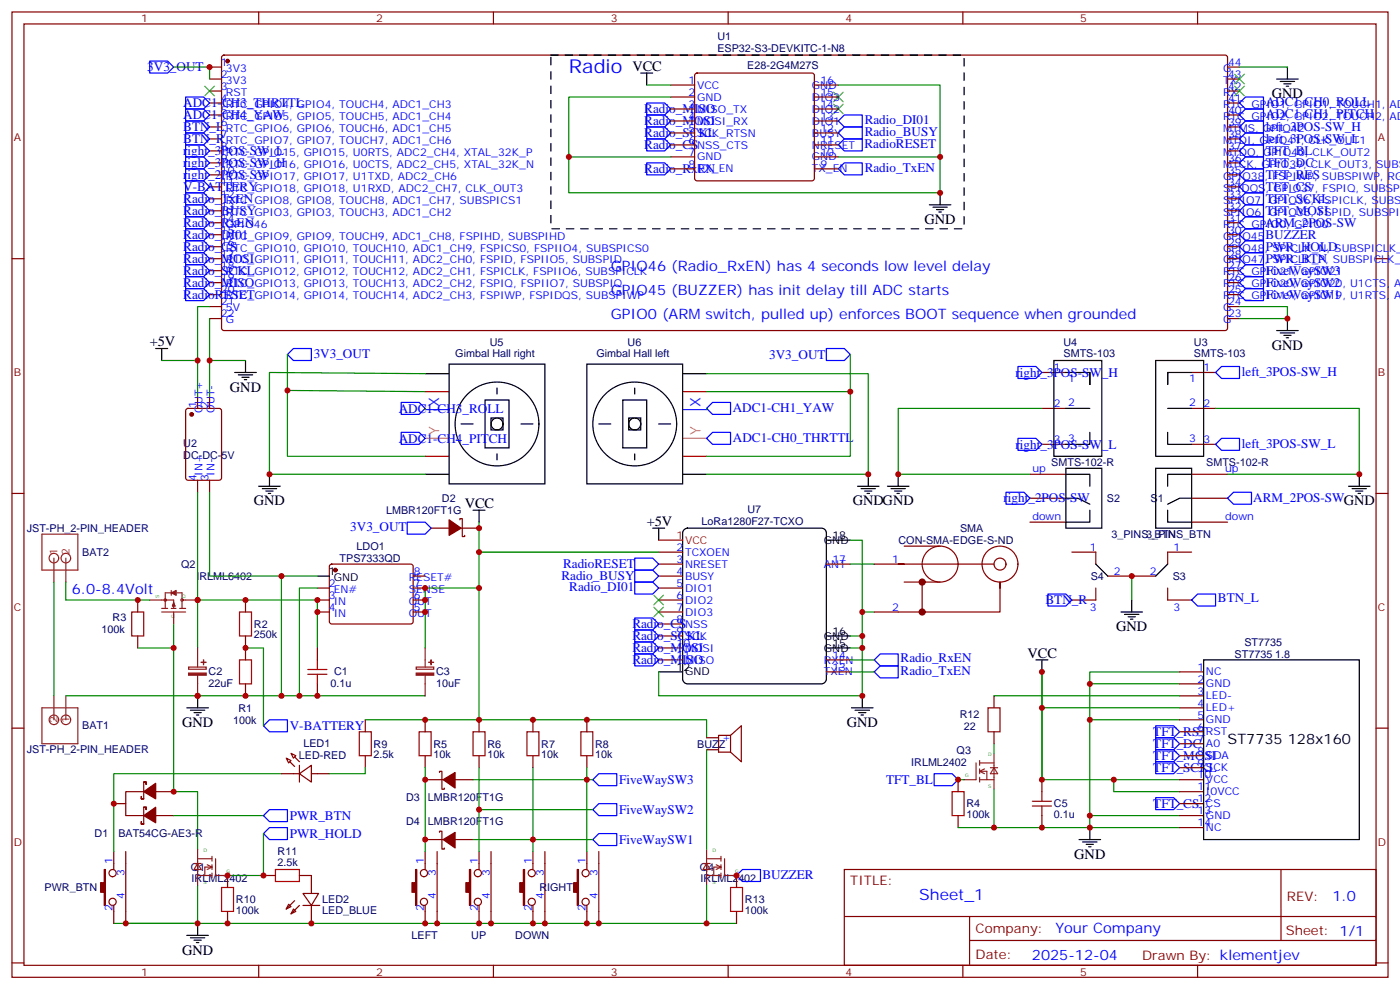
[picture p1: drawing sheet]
<svg xmlns="http://www.w3.org/2000/svg" width="412mm" height="292mm" viewBox="0 0 412 292" stroke-linecap="round" stroke-linejoin="round" font-family="sans-serif">
<g fill="none" stroke="#870000" stroke-width=".35">
<path d="M3.5 3.5h405.4v284.4h-405.4zM7.1 7.1h398.2v277.2h-398.2zM61.7 19.8h3.6M65.5 16.4l.5-.2 295.2 .1 .4 .6-.1 80-.6 .5-295.2-.1-.4-.6v-79.8zM76.2 3.5v3.6M145.3 3.5v3.6M214.5 3.5v3.6M283.6 3.5v3.6M352.8 3.5v3.6M361.6 19.8h3.5M61.7 23.3h3.6M61.7 26.8h3.6"/>
<path d="M61.7 30.3h3.6M61.7 33.9h3.6M61.7 37.4h3.6M197.6 25h7M197.6 28.6h7M197.6 32.1h7M197.6 35.6h7M197.6 39.2h7M204.8 21.7l.5-.2h33.9l.5 .2 .2 .5v30.4l-.2 .5-.5 .2h-33.9l-.5-.3-.2-.4v-30.4zM239.9 25h7M239.9 28.6h7M239.9 32.1h7"/>
<path d="M239.9 35.6h7M239.9 39.2h7M361.6 23.3h3.5M361.6 26.8h3.5M361.6 30.3h3.5M361.6 33.9h3.5M361.6 37.4h3.5M61.7 40.9h3.6M61.7 44.4h3.6M61.7 48h3.6M61.7 51.5h3.6M61.7 55h3.6"/>
<path d="M61.7 58.6h3.6M197.6 42.7h7M197.6 46.2h7M197.6 49.7h7M239.9 42.7h7M239.9 46.2h7M239.9 49.7h7M361.6 40.9h3.5M361.6 44.4h3.5M361.6 48h3.5M361.6 51.5h3.5M361.6 55h3.5"/>
<path d="M361.6 58.6h3.5M3.5 76.2h3.6M61.7 76.2h3.6M61.7 62.1h3.6M61.7 65.6h3.6M61.7 69.1h3.6M61.7 72.7h3.6M61.7 79.7h3.6M361.6 76.2h3.5M361.6 62.1h3.5M361.6 65.6h3.5M361.6 69.1h3.5"/>
<path d="M361.6 72.7h3.5M361.6 79.7h3.5M405.3 76.2h3.6M61.7 83.3h3.6M61.7 86.8h3.6M61.7 90.3h3.6M61.7 93.8h3.6M361.6 83.3h3.5M361.6 86.8h3.5M361.6 90.3h3.5M361.6 93.8h3.5M58.2 116.8v3.5"/>
<path d="M61.7 116.8v3.5M306.9 109.7h7.1M351 109.7h7.1M54.9 120.5l.5-.2h9.2l.6 .4 .1 20.1-.5 .6-9.4 .1-.7-.5v-20zM303.4 139.7h10.6M306.9 120.3h7.1M306.9 130.9h7.1M351 120.3h7.1M351 130.9h7.1M351 139.7h10.6M3.5 145.3h3.6M58.2 141.5v3.5"/>
<path d="M61.7 141.5v3.5M127 155.6h5.3M135.5 153.1v-.3h.7v5.2h.7v-.3M135.8 155.6h5.3M303.4 153.8h10.6M303.4 146.8h10.6M351 153.8h10.6M351 146.8h10.6M405.3 145.3h3.6M40.6 176.7v3.6M72.3 176.7v3.6M93.5 173.2h3.5"/>
<path d="M93.5 176.7h3.5M97.2 166.4l.5-.2h23.3l.5 .2 .2 .5-.1 16.5-.6 .4-23.6-.1-.4-.6v-16.2zM121.7 173.2h3.5M121.7 176.7h3.5M121.7 169.7h3.5M194 173.2h7.1M194 176.7h7.1M194 169.7h7.1M194 166.2h7.1M194 162.6h7.1M243.4 166.2h7.1M257.5 166.2h7.1"/>
<path d="M266.3 166.2h-1.7h28.2M266.3 160.9h10.6M266.3 171.4h10.6M271.6 171.4v8.9M294.6 173.2v-1.8v8.9h-37.1M315.7 162.6h7.1v3.6M322.8 173.2v3.5h-7.1M326.3 169.7h14.1M344 173.2v3.5h7M351 162.6h-7v3.6M40.6 187.3v3.6M72.3 187.3v7.1"/>
<path d="M93.5 180.3h3.5M93.5 190.9v3.5M121.7 180.3h3.5M194 180.3h7.1M194 183.8h7.1M194 187.3h7.1M194 190.9h7.1M194 194.4h7.1M243.4 197.9h7.1M243.4 194.4h7.1M347.5 197.9h7M3.5 214.5h3.6"/>
<path d="M72.3 201.4v3.6M93.5 201.4v3.6M107.6 212v3.5M125.2 212v3.5M141.1 212v3.5M157 212v3.5M172.9 212v3.5M208.1 217.3h3.6M215.2 216.6l3.2-2.8v10.6l-3.2-2.9M215.2 216.6v4.9M215.2 216.6h-3.5v4.9h3.5M292.8 205v3.5"/>
<path d="M292.8 215.5v3.6M347.5 201.4h7M347.5 205h7M347.5 208.5h7M347.5 212h7M347.5 215.5h7M347.5 219.1h7M405.3 214.5h3.6M33.5 236.7h3.5M41.6 235.3h.7zM41.6 234.6v.7zM42.3 230.4h.7z"/>
<path d="M42.3 230.4v4.9M42.3 237.8h.7zM42.3 237.8v4.9M42.3 233.2h-5.3v7h5.3M43 230.4v.7zM43 237.8v.7zM45.9 233.2h5.3M82.9 227.9h5.3M84.3 223.3l1.4 .7-.7 .7zM85.7 221.9l1.4 .7-.7 .7zM88.2 227.9l3.5-2.5v5zM88.2 225.4v5"/>
<path d="M91.7 227.9h5.3M107.6 222.6v3.5M125.2 229.7h5.3M125.2 222.6v3.5M129.5 227.5v-.3h.7v5.3h.7v-.4M134.1 229.7h5.2M141.1 222.6v3.5M157 222.6v3.5M172.9 222.6v3.5M208.1 220.8h3.6M282.2 229.7v3.5M306.9 229.7v3.5"/>
<path d="M347.5 236.7h7M347.5 233.2h7M347.5 222.6h7M347.5 226.1h7M347.5 229.7h7M33.5 250.8v5.3M37 250.8v21.2M41.6 242.7h.7zM41.6 242v.7zM45.9 240.2h5.3M67 257.9v3.5M77.6 257.9h3.5"/>
<path d="M88.2 257.9h3.5v5.3M125.2 247.3h5.3M125.2 250.8v5.3M128.8 250.8v21.2M129.5 245.2v-.4h.7v5.3h.7v-.3M134.1 247.3h5.2M141.1 250.8v5.3M144.6 250.8v21.2M157 250.8v5.3M160.5 250.8v21.2M172.9 250.8v5.3M176.4 250.8v21.2"/>
<path d="M217 257.9v3.5M248.7 256.1h156.6v28.2h-156.6zM282.2 240.2v3.6M306.9 240.2v3.6M347.5 240.2h7M347.5 243.8h7M377.3 256.1v20.9M33.5 266.7v5.3M67 268.5v3.5M85 266.3l.7 .8-1.4 .7zM86.4 267.8l.7 .7-1.4 .7zM86.8 265.3l-2.5 2.5"/>
<path d="M88.2 266.7l-2.5 2.5M89.3 263.2h4.5l-2.1 3.5zM89.3 266.7h4.9M91.7 266.7v5.3M125.2 266.7v5.3M141.1 266.7v5.3M157 266.7v5.3M172.9 266.7v5.3M217 268.5v3.5M248.7 270h156.5M285.6 277h119.6M285.6 270v14.1"/>
<path d="M3.5 283.6h3.6M76.2 284.3v3.6M145.3 284.3v3.6M214.5 284.3v3.6M283.6 284.3v3.6M352.8 284.3v3.6M405.3 283.6h3.6"/>
<circle cx="276.9" cy="166.2" r="5.3"/>
<circle cx="294.6" cy="166.2" r="1.76"/>
<circle cx="294.6" cy="166.2" r="5.3"/>
<circle cx="33.2" cy="257.2" r="1.06"/>
<circle cx="124.9" cy="257.2" r="1.06"/>
<circle cx="140.8" cy="257.2" r="1.06"/>
<circle cx="156.6" cy="257.2" r="1.06"/>
<circle cx="172.5" cy="257.2" r="1.06"/>
<circle cx="33.2" cy="265.6" r="1.06"/>
<circle cx="124.9" cy="265.6" r="1.06"/>
<circle cx="140.8" cy="265.6" r="1.06"/>
<circle cx="156.6" cy="265.6" r="1.06"/>
<circle cx="172.5" cy="265.6" r="1.06"/>
</g>
<g fill="#870000" stroke="#870000" stroke-width=".35">
<path d="M42.3 240.2l3.6-2.4v4.6z"/>
<path d="M42.3 233.2l3.6-2.5v4.6z"/>
<path d="M30.7 256.1h.3v10.6h-.3v-3.9h-1.1v-2.8h1.1z"/>
<path d="M130.5 229.7l3.6-2.2v4.6z"/>
<path d="M130.5 247.3l3.6-2.1v4.6z"/>
<path d="M85.4 224.4l1.4 1.4z"/>
<path d="M86.8 223l1.4 1.4z"/>
<path d="M122.4 256.1h.4v10.6h-.4v-3.9h-1v-2.8h1z"/>
<path d="M138.3 256.1h.3v10.6h-.3v-3.9h-1.1v-2.8h1.1z"/>
<path d="M154.2 256.1h.3v10.6h-.3v-3.9h-1.1v-2.8h1.1z"/>
<path d="M170 256.1h.4v10.6h-.4v-3.9h-1v-2.8h1z"/>
<path d="M132.3 153.1l3.5 2.5-3.5 2.1z"/>
<circle cx="67" cy="18" r=".53"/>
<circle cx="98.8" cy="167.9" r=".53"/>
<circle cx="56.4" cy="122.1" r=".53"/>
<circle cx="271.6" cy="171.4" r=".88"/>
<circle cx="271.6" cy="180.3" r=".88"/>
</g>
<g fill="none" stroke="#008700" stroke-width=".35">
<path d="M51.2 19.8h10.5v3.5M365.1 19.8h14.1M190.5 25h7.1M197.6 28.6h-30v17.6h30M246.9 25h30v21.2h-30M167.6 46.2v10.6h109.3v-10.6M61.7 90.3h-3.5v26.5M61.7 93.8v23M365.1 90.3h14.1v3.5h-14.1M47.6 106.2h10.6M61.7 106.2h10.6M84.7 104.4v10.6"/>
<path d="M125.2 115.4l-40.5-.4v19.4h40.5M125.2 110.1l-45.8-.4v30h45.8M208.1 115.4h42.4v19h-42.4M208.1 110.1h47.7v29.6h-47.7M250.5 104.4v11M125.2 120.3v.3M208.1 120.3v.3M306.9 120.3h-42.3v19.4h38.8M358.1 120.3h42.3v19.4h-38.8M58.2 145v45.9M61.7 145v24.7h21.2M141.1 153.8v19.4h-15.9v17.7"/>
<path d="M250.5 159.1h3.5v21.2h3.5M15.9 171.4v33.6M19.4 171.4v5.3h24.7M58.2 176.7h35.3v14.2M93.5 169.7h-10.6v35.3M93.5 173.2h-5.3v31.8M141.1 173.2v38.8h67v5.3M141.1 162.6h52.9M250.5 166.2h7M333.4 169.7v7M51.2 190.9v42.3h7v16.9M51.2 183.8v7.1h-10.6"/>
<path d="M72.3 190.9h5.3v22.9M250.5 194.4h7M250.5 197.9h7M254 180.3v7h-3.5M254 187.3v3.6h-3.5M254 190.9v14.1h-60v-7.1M347.5 197.9h-26.5v3.5M19.4 205h105.8M107.6 212h33.5M292.8 205h54.7M292.8 219.1v2.8M306.9 208.5h40.6"/>
<path d="M347.5 201.4h-26.5v10.6M347.5 212h-26.5v28.2M82.9 227.9h-49.4v22.9M107.6 226.1v1.8h-10.6M125.2 226.1v24.7M141.1 238.5h33.5M141.1 226.1v24.7M157 226.1v21.2h17.6M172.9 226.1v3.6h-33.6M174.6 229.7h-1.7v21.1M208.1 220.8v29.3M282.2 229.7h1.8"/>
<path d="M292.8 232.5v11.3h28.2M306.9 229.7v-31.8v31.8h21.2M347.5 229.7h-19.4v3.5h19.4M51.2 240.2h26.4M77.6 245.5v12.4h-10.6M139.3 247.3h17.7v3.5M282.2 243.8h10.6M347.5 240.2h-26.5v3.6h26.5M33.5 272h183.5M58.2 260.7v11.3M208.1 260.7v11.3"/>
</g>
<g fill="none" stroke="#8c2424" stroke-width=".35">
<path d="M12.3 157.3h10.6v10.6h-10.6zM15.9 164.4v7M19.4 164.4v7M44.1 176.7h7.1v2.5M47.6 179.2h1.8M50.4 179.2h1.5M50.4 174.6l1.5-.7v1.4zM50.4 173.9v1.4M50.8 178.5l.4-1.1 .3 1.1M50.8 178.5h.7M50.8 178.5l.4-.7 .3 .7M51.2 174.6h-2.5v4.6"/>
<path d="M51.2 174.6l.7 .4M51.2 174.6l.3 .4M51.2 178.2l.3 .3M51.5 174.6h2.1v4.6M51.5 174.3l-.3 .3M51.9 174.3l-.7 .3M52.9 179.2h1.8M53.6 176.7h4.6M47.6 180.3h7.1M51.2 180.3v3.5M55.6 196.5h5.1v.6h-5.1zM58.2 190.9v5.6"/>
<path d="M58.2 199v6M122.6 196.5h5.2v.6h-5.2zM125.2 190.9v5.6M125.2 199v6M12.3 208.5h10.6v10.6h-10.6zM15.9 205v7M19.4 205v7M287.5 224.7v5h-3.5M288.6 224.7h4.2M288.6 224v1.4M288.6 226.5v1.4M288.6 229v1.4"/>
<path d="M288.6 227.2h2.1v2.5M288.6 229.7h4.2M288.6 227.2l1.4 .7M290 226.5l-1.4 .7M291.7 226.1h2.2M292.8 221.9v10.6M292.8 226.1l1.1 1.8h-2.2zM57.1 254.4h2.2M58.2 252.9h4.2M58.2 250.1v10.6M58.2 257.9h4.2M58.2 254.4l1.1 1.7h-2.2z"/>
<path d="M61 254.7l1.4 .7M62.4 252.2v1.4M62.4 254.7v1.4M62.4 257.2v1.4M62.4 255.4h-2.1v2.5M62.4 255.4l-1.4 .7M63.5 252.9v5h3.5M207.1 254.4h2.1M208.1 252.9h4.3M208.1 257.9h4.3M208.1 254.4l1.1 1.7h-2.1zM208.1 250.1v10.6"/>
<path d="M211 254.7l1.4 .7M212.4 255.4h-2.1v2.5M212.4 252.2v1.4M212.4 254.7v1.4M212.4 257.2v1.4M212.4 255.4l-1.4 .7M213.4 252.9v5h3.6"/>
<circle cx="15.9" cy="164.4" r="1.41"/>
<circle cx="19.4" cy="164.4" r="1.41"/>
<circle cx="48.7" cy="176.7" r=".35"/>
<circle cx="53.6" cy="176.7" r=".35"/>
<circle cx="15.9" cy="212" r="1.41"/>
<circle cx="19.4" cy="212" r="1.41"/>
</g>
<g fill="none" stroke="#00f" stroke-width=".35">
<path d="M44.1 18h5.3l1.8 1.8-1.8 1.7h-5.3zM54.7 28.6h5.3l1.7 1.7-1.7 1.8h-5.3zM54.7 32.1h5.3l1.7 1.8-1.7 1.7h-5.3zM54.7 35.6h5.3l1.7 1.8-1.7 1.8h-5.3zM54.7 39.2h5.3l1.7 1.7-1.7 1.8h-5.3zM190.5 37.4h5.3l1.8 1.8-1.8 1.7h-5.3zM190.5 33.9h5.3l1.8 1.7-1.8 1.8h-5.3zM190.5 30.3h5.3l1.8 1.8-1.8 1.8h-5.3zM246.9 39.2l1.8-1.8h5.3v3.5h-5.3zM246.9 35.6l1.8-1.7h5.3v3.5h-5.3zM365.1 30.3l1.8-1.7h5.3v3.5h-5.3zM365.1 33.9l1.8-1.8h5.3v3.5h-5.3z"/>
<path d="M365.1 37.4l1.8-1.8h5.3v3.6h-5.3zM54.7 56.8h5.3l1.7 1.8-1.7 1.7h-5.3zM54.7 53.3h5.3l1.7 1.7-1.7 1.8h-5.3zM54.7 49.7h5.3l1.7 1.8-1.7 1.8h-5.3zM54.7 46.2h5.3l1.7 1.8-1.7 1.7h-5.3zM54.7 42.7h5.3l1.7 1.7-1.7 1.8h-5.3zM190.5 48h5.3l1.8 1.7-1.8 1.8h-5.3zM190.5 40.9h5.3l1.8 1.8-1.8 1.7h-5.3zM246.9 49.7l1.8-1.7h5.3v3.5h-5.3zM246.9 42.7l1.8-1.8h5.3v3.5h-5.3zM365.1 40.9l1.8-1.7h5.3v3.5h-5.3zM365.1 44.4l1.8-1.7h5.3v3.5h-5.3z"/>
<path d="M365.1 48l1.8-1.8h5.3v3.5h-5.3zM365.1 51.5l1.8-1.8h5.3v3.6h-5.3zM365.1 55l1.8-1.7h5.3v3.5h-5.3zM365.1 58.6l1.8-1.8h5.3v3.5h-5.3zM54.7 78h5.3l1.7 1.7-1.7 1.8h-5.3zM54.7 74.4h5.3l1.7 1.8-1.7 1.8h-5.3zM54.7 70.9h5.3l1.7 1.8-1.7 1.7h-5.3zM54.7 67.4h5.3l1.7 1.7-1.7 1.8h-5.3zM54.7 63.9h5.3l1.7 1.7-1.7 1.8h-5.3zM54.7 60.3h5.3l1.7 1.8-1.7 1.8h-5.3zM365.1 62.1l1.8-1.8h5.3v3.6h-5.3zM365.1 65.6l1.8-1.7h5.3v3.5h-5.3z"/>
<path d="M365.1 69.1l1.8-1.7h5.3v3.5h-5.3zM365.1 72.7l1.8-1.8h5.3v3.5h-5.3zM365.1 76.2l1.8-1.8h5.3v3.6h-5.3zM365.1 79.7l1.8-1.7h5.3v3.5h-5.3zM54.7 85h5.3l1.7 1.8-1.7 1.7h-5.3zM54.7 81.5h5.3l1.7 1.8-1.7 1.7h-5.3zM365.1 83.3l1.8-1.8h5.3v3.5h-5.3zM365.1 86.8l1.8-1.8h5.3v3.5h-5.3zM84.7 104.4l1.7-1.7h5.3v3.5h-5.3zM118.2 118.5h5.3l1.7 1.8-1.7 1.8h-5.3zM243.4 102.7h5.3l1.8 1.7-1.8 1.8h-5.3zM299.9 107.9h5.3l1.7 1.8-1.7 1.8h-5.3z"/>
<path d="M358.1 109.7l1.7-1.8h5.3v3.6h-5.3zM118.2 127.4h5.3l1.7 1.7-1.7 1.8h-5.3zM208.1 129.1l1.8-1.7h5.3v3.5h-5.3zM208.1 120.3l1.8-1.8h5.3v3.6h-5.3zM299.9 129.1h5.3l1.7 1.8-1.7 1.7h-5.3zM358.1 130.9l1.7-1.8h5.3v3.5h-5.3zM119.9 153.8h5.3l1.8 1.8-1.8 1.7h-5.3zM296.3 145h5.3l1.8 1.8-1.8 1.7h-5.3zM361.6 146.8l1.8-1.8h5.3v3.5h-5.3zM187 171.4h5.3l1.7 1.8-1.7 1.8h-5.3zM187 167.9h5.3l1.7 1.8-1.7 1.7h-5.3zM187 164.4h5.3l1.7 1.8-1.7 1.7h-5.3z"/>
<path d="M308.7 175h5.3l1.7 1.7-1.7 1.8h-5.3zM351 176.7l1.8-1.7h5.3v3.5h-5.3zM187 192.6h5.3l1.7 1.8-1.7 1.7h-5.3zM187 189.1h5.3l1.7 1.8-1.7 1.7h-5.3zM187 185.6h5.3l1.7 1.7-1.7 1.8h-5.3zM187 182h5.3l1.7 1.8-1.7 1.8h-5.3zM259.3 196.1h5.3v3.6h-5.3l-1.8-1.8zM259.3 192.6h5.3v3.5h-5.3l-1.8-1.7zM77.6 213.8l1.8-1.8h5.3v3.5h-5.3zM340.4 217.3h5.3l1.8 1.8-1.8 1.7h-5.3zM340.4 213.8h5.3l1.8 1.7-1.8 1.8h-5.3zM174.6 238.5l1.8-1.8h5.3v3.5h-5.3z"/>
<path d="M174.6 229.7l1.8-1.8h5.3v3.5h-5.3zM275.2 227.9h5.3l1.7 1.8-1.7 1.7h-5.3zM340.4 234.9h5.3l1.8 1.8-1.8 1.8h-5.3zM340.4 224.4h5.3l1.8 1.7-1.8 1.8h-5.3zM340.4 220.8h5.3l1.8 1.8-1.8 1.8h-5.3zM77.6 245.5l1.8-1.7h5.3v3.5h-5.3zM77.6 240.2l1.8-1.7h5.3v3.5h-5.3zM176.4 245.5h5.3v3.6h-5.3l-1.8-1.8zM218.7 256.1h5.3v3.5h-5.3l-1.7-1.7z"/>
</g>
<g fill="none" stroke="#000" stroke-width=".35">
<path d="M379.2 19.8v3.5M188.7 21.5h3.6M190.5 21.5v3.5M376.1 23.3h6.3M377.1 24h4.3M378.2 24.7h2.1M378.9 25.4h.7M276.9 56.8v3.5M273.8 60.3h6.3M274.8 61h4.2M275.9 61.7h2.1M276.6 62.4h.7"/>
<path d="M376.1 97.4h6.3M377.1 98.1h4.3M378.2 98.8h2.1M378.9 99.5h.7M379.2 93.8v3.6M45.9 102.7h3.5M47.6 102.7v3.5M69.1 109.7h6.4M70.2 110.4h4.2M71.3 111.1h2.1M72 111.8h.7M72.3 106.2v3.5"/>
<path d="M125.2 110.1h7.1M132.3 107.2h28.2v35.3h-28.2zM142.9 117.8h7v14.1h-7zM146.4 114.3v1.8M172.9 107.2h28.2v35.3h-28.2zM183.4 117.8h7.1v14.1h-7.1zM187 114.3v1.8M201.1 110.1h7M310.4 106.2h14.2v28.2h-14.2zM314 109.7h7v3.5v-3.5M340.4 106.2h14.1v28.2h-14.1zM344 109.7v3.5v-3.5h7"/>
<path d="M79.4 139.7v3.5M125.2 139.7h7.1M135.8 124.9h3.5M144.6 123.1h3.6v3.5h-3.6zM146.4 133.7v1.8M153.5 124.9h3.5M176.4 124.9h3.5M185.2 123.1h3.5v3.5h-3.5zM187 133.7v1.8M194 124.9h3.6M201.1 139.7h7M255.8 139.7v3.5"/>
<path d="M264.6 139.7v3.5M314 137.9h10.6v17.7h-10.6zM314 139.7h7v3.5M314 120.3h7M321 127.4v3.5h-7M340.4 137.9h10.6v17.7h-10.6zM344 127.4v3.5h7M344 120.3h7M351 139.7h-7v3.5M400.4 139.7v3.5M76.2 143.2h6.3M77.3 143.9h4.2"/>
<path d="M78.3 144.6h2.1M79 145.3h.7M139.3 150.3h3.6M141.1 150.3v3.5M192.3 155.6h3.5M194 155.6v3.5M201.4 156.2l1.1-.6h39.5a1.41 1.41 0 0 1 1.4 1.4v43a1.51 1.51 0 0 1-1.4 1.4h-39.5a1.51 1.51 0 0 1-1.4-1.4v-43zM243.4 159.1h7.1M252.6 143.2h6.3M253.6 143.9h4.3M254.7 144.6h2.1M255.4 145.3h.7"/>
<path d="M261.4 143.2h6.4M262.5 143.9h4.2M263.5 144.6h2.1M264.2 145.3h.7M314 146.8h3.5l3.5 1.7M321 150.3v3.5h-7M344 150.3v3.5h7M351 146.8h-3.5l-3.5 1.7M397.2 143.2h6.4M398.3 143.9h4.2M399.3 144.6h2.2M400 145.3h.8"/>
<path d="M93.5 169.7h3.5M322.8 166.2l3.5 3.5M333.4 176.7v3.6M344 166.2l-3.6 3.5M194 197.9h7.1M243.4 190.9h7.1M243.4 187.3h7.1M305.2 194.4h3.5M306.9 194.4v3.5M330.2 180.3h6.3M331.3 181h4.2M332.3 181.7h2.1"/>
<path d="M333 182.4h.7M354.5 194.4h45.9v52.9h-45.9zM55 208.5h6.4M56.1 209.2h4.2M57.1 209.9h2.2M57.9 210.6h.7M58.2 205v3.5M250.8 208.5h6.4M251.9 209.2h4.2M252.9 209.9h2.2M253.6 210.6h.8M254 205v3.5"/>
<path d="M317.9 247.3h6.3M318.9 248h4.2M320 248.7h2.1M320.7 249.4h.7M321 243.8v3.5M55 275.5h6.4M56.1 276.2h4.2M57.1 276.9h2.2M57.9 277.6h.7M58.2 272v3.5"/>
<circle cx="146.4" cy="124.9" r="12.3"/>
<circle cx="146.4" cy="124.9" r="1.76"/>
<circle cx="187" cy="124.9" r="12.3"/>
<circle cx="187" cy="124.9" r="1.76"/>
</g>
<g fill="#8c2424" stroke="#8c2424" stroke-width=".35">
<path d="M59.9 194.4l.1 1.4z"/>
<path d="M59.3 195.1h1.4z"/>
<path d="M55.6 198.3h5.1v.6h-5.1z"/>
<path d="M127 194.4v1.4z"/>
<path d="M126.3 195.1h1.4z"/>
<path d="M122.6 198.3h5.2v.6h-5.2z"/>
</g>
<g fill="none" stroke="#a10000" stroke-width=".35">
<path d="M38.8 180.3h3.5v7h-3.5zM70.6 180.3h3.5v7h-3.5zM70.6 194.4h3.5v7h-3.5zM90.7 198.6h5.6M90.7 197.2h5.6M93.5 194.4v2.8M93.5 198.6v2.8M105.8 215.5h3.6v7.1h-3.6zM123.5 215.5h3.5v7.1h-3.5zM139.3 215.5h3.6v7.1h-3.6zM155.2 215.5h3.5v7.1h-3.5zM171.1 215.5h3.5v7.1h-3.5z"/>
<path d="M291 208.5h3.6v7h-3.6zM280.5 233.2h3.5v7h-3.5zM304.1 237.4h5.6M304.1 236h5.6M306.9 233.2v2.8M306.9 237.4v2.8M81.1 256.1h7.1v3.5h-7.1zM65.3 261.4h3.5v7.1h-3.5zM215.2 261.4h3.5v7.1h-3.5z"/>
</g>
<g fill="none" stroke="#3c3" stroke-width=".35">
<path d="M60.3 25.4l2.8 2.8M63.1 25.4l-2.8 2.8M245.5 30.7l2.9 2.8M245.5 27.2l2.9 2.8M248.4 30.7l-2.9 2.8M248.4 27.2l-2.9 2.8M363.7 21.9l2.8 2.8M363.7 25.4l2.8 2.8M366.5 21.9l-2.8 2.8M366.5 25.4l-2.8 2.8M192.6 175.3l2.8 2.9M192.6 178.9l2.8 2.8"/>
<path d="M195.4 175.3l-2.8 2.9M195.4 178.9l-2.8 2.8"/>
</g>
<path d="M162.3 16.2h121.7v51.2h-121.7z" fill="none" stroke="#000" stroke-width=".35" stroke-dasharray="2.1 2.1"/>
<path d="M125.2 115.4h7.1M201.1 115.4h7M125.2 134.4h7.1M201.1 134.4h7" fill="none" stroke="#c90000" stroke-width=".35"/>
<path d="M125.2 129.1h7.1M201.1 129.1h7" fill="none" stroke="#fc0" stroke-width=".35"/>
<path d="M125.2 120.6h7.1M201.1 120.6h7" fill="none" stroke="#03f" stroke-width=".35"/>
<path d="M194 159.1h7.1" fill="none" stroke="#f00" stroke-width=".35"/>
<g fill="#c00">
<circle cx="82.9" cy="205" r=".88"/>
<circle cx="88.2" cy="205" r=".88"/>
<circle cx="58.2" cy="205" r=".88"/>
<circle cx="58.2" cy="176.7" r=".88"/>
<circle cx="37" cy="272" r=".88"/>
<circle cx="51.2" cy="190.9" r=".88"/>
<circle cx="61.7" cy="106.2" r=".88"/>
<circle cx="328.1" cy="229.7" r=".88"/>
<circle cx="306.9" cy="229.7" r=".88"/>
<circle cx="306.9" cy="243.8" r=".88"/>
<circle cx="321" cy="243.8" r=".88"/>
<circle cx="321" cy="201.4" r=".88"/>
<circle cx="321" cy="240.2" r=".88"/>
<circle cx="321" cy="212" r=".88"/>
<circle cx="306.9" cy="208.5" r=".88"/>
<circle cx="306.9" cy="197.9" r=".88"/>
<circle cx="67" cy="257.9" r=".88"/>
<circle cx="58.2" cy="272" r=".88"/>
<circle cx="82.9" cy="169.7" r=".88"/>
<circle cx="40.6" cy="176.7" r=".88"/>
<circle cx="72.3" cy="190.9" r=".88"/>
<circle cx="72.3" cy="205" r=".88"/>
<circle cx="72.3" cy="176.7" r=".88"/>
<circle cx="93.5" cy="176.7" r=".88"/>
<circle cx="125.2" cy="180.3" r=".88"/>
<circle cx="125.2" cy="176.7" r=".88"/>
<circle cx="125.2" cy="173.2" r=".88"/>
<circle cx="93.5" cy="205" r=".88"/>
<circle cx="93.5" cy="180.3" r=".88"/>
<circle cx="264.6" cy="139.7" r=".88"/>
<circle cx="400.4" cy="139.7" r=".88"/>
<circle cx="67" cy="272" r=".88"/>
<circle cx="276.9" cy="46.2" r=".88"/>
<circle cx="167.6" cy="46.2" r=".88"/>
<circle cx="276.9" cy="56.8" r=".88"/>
<circle cx="379.2" cy="93.8" r=".88"/>
<circle cx="79.4" cy="139.7" r=".88"/>
<circle cx="255.8" cy="139.7" r=".88"/>
<circle cx="250.5" cy="115.4" r=".88"/>
<circle cx="84.7" cy="115" r=".88"/>
<circle cx="51.2" cy="233.2" r=".88"/>
<circle cx="33.5" cy="236.7" r=".88"/>
<circle cx="77.6" cy="257.9" r=".88"/>
<circle cx="91.7" cy="272" r=".88"/>
<circle cx="61.7" cy="19.8" r=".88"/>
<circle cx="58.2" cy="106.2" r=".88"/>
<circle cx="125.2" cy="272" r=".88"/>
<circle cx="128.8" cy="272" r=".88"/>
<circle cx="125.2" cy="229.7" r=".88"/>
<circle cx="125.2" cy="247.3" r=".88"/>
<circle cx="144.6" cy="272" r=".88"/>
<circle cx="141.1" cy="272" r=".88"/>
<circle cx="141.1" cy="212" r=".88"/>
<circle cx="141.1" cy="238.5" r=".88"/>
<circle cx="157" cy="272" r=".88"/>
<circle cx="160.5" cy="272" r=".88"/>
<circle cx="157" cy="212" r=".88"/>
<circle cx="157" cy="247.3" r=".88"/>
<circle cx="172.9" cy="212" r=".88"/>
<circle cx="172.9" cy="272" r=".88"/>
<circle cx="176.4" cy="272" r=".88"/>
<circle cx="172.9" cy="229.7" r=".88"/>
<circle cx="125.2" cy="212" r=".88"/>
<circle cx="292.8" cy="243.8" r=".88"/>
<circle cx="208.1" cy="272" r=".88"/>
<circle cx="217" cy="257.9" r=".88"/>
<circle cx="282.2" cy="229.7" r=".88"/>
<circle cx="141.1" cy="173.2" r=".88"/>
<circle cx="141.1" cy="155.6" r=".88"/>
<circle cx="141.1" cy="162.6" r=".88"/>
<circle cx="254" cy="180.3" r=".88"/>
<circle cx="254" cy="187.3" r=".88"/>
<circle cx="254" cy="190.9" r=".88"/>
<circle cx="254" cy="205" r=".88"/>
<circle cx="333.4" cy="169.7" r=".88"/>
</g>
<text font-size="5.6" fill="#00f" x="167.6" y="21.5">Radio</text>
<text font-size="4.6" fill="#00f" x="270.8" y="265.1">Sheet_1</text>
<g font-size="4.2">
<text x="186.3" y="20.8">VCC</text>
<text x="374.6" y="28.9">GND</text>
<text x="272.3" y="66">GND</text>
<text x="44.1" y="102">+5V</text>
<text x="374.6" y="103">GND</text>
<text x="67.7" y="115.4">GND</text>
<text x="74.8" y="148.9">GND</text>
<text x="136.9" y="149.6">VCC</text>
<text x="251.2" y="148.9">GNDGND</text>
<text x="190.5" y="154.9">+5V</text>
<text x="328.8" y="185.9">GND</text>
<text x="302.7" y="193.7">VCC</text>
<text x="53.6" y="214.1">GND</text>
<text x="249.4" y="214.1">GND</text>
<text x="361.6" y="219.1">ST7735 128x160</text>
<text x="316.4" y="252.9">GND</text>
<text x="53.6" y="281.2">GND</text>
</g>
<g font-size="4.2" fill="#00f">
<text x="179.9" y="79.7">GPIO46 (Radio_RxEN) has 4 seconds low level delay</text>
<text x="179.9" y="86.8">GPIO45 (BUZZER) has init delay till ADC starts</text>
<text x="179.9" y="93.8">GPIO0 (ARM switch, pulled up) enforces BOOT sequence when grounded</text>
<text x="21.2" y="175">6.0-8.4Volt</text>
<text x="392.5" y="265.4">1.0</text>
<text x="310.9" y="274.9">Your Company</text>
<text x="304" y="282.7">2025-12-04</text>
</g>
<g font-size="4.2" fill="#03f">
<text x="129.3" y="119.9" transform="rotate(-90 129.3 119.9)">X</text>
<text x="206.4" y="119.9" transform="rotate(-90 206.4 119.9)">X</text>
</g>
<g font-size="4.2" fill="#fc0">
<text x="129.3" y="128" transform="rotate(-90 129.3 128)">Y</text>
<text x="206.4" y="128.1" transform="rotate(-90 206.4 128.1)">Y</text>
</g>
<g font-size="3.9" fill="#00f">
<text x="43.4" y="21">3V3_OUT</text>
<text x="54" y="31.5">ADC1-CH3_THRTTL</text>
<text x="54" y="35.1">ADC1-CH4_YAW</text>
<text x="189.8" y="33.3">Radio_MISO</text>
<text x="372.9" y="31.1">ADC1-CH0_ROLL</text>
<text x="372.9" y="34.7">ADC1-CH1_PITCH</text>
<text x="54" y="38.7">BTN_L</text>
<text x="189.8" y="40.4">Radio_SCKL</text>
<text x="189.8" y="36.9">Radio_MOSI</text>
<text x="254.7" y="40.1">Radio_BUSY</text>
<text x="254.7" y="36.6">Radio_DI01</text>
<text x="372.9" y="38.6">left_3POS-SW_H</text>
<text x="54" y="45.7">right_3POS-SW_L</text>
<text x="54" y="42.2">BTN_R</text>
<text x="189.8" y="43.9">Radio_CS</text>
<text x="254.6" y="43.7">RadioRESET</text>
<text x="372.9" y="42.1">left_3POS-SW_L</text>
<text x="372.9" y="45.6">TFT_BL</text>
<text x="54" y="52.8">right_2POS-SW</text>
<text x="54" y="49.2">right_3POS-SW_H</text>
<text x="189.8" y="51">Radio_RxEN</text>
<text x="254.7" y="50.7">Radio_TxEN</text>
<text x="372.9" y="49.1">TFT_DC</text>
<text x="372.9" y="52.7">TFT_RES</text>
<text x="54" y="59.8">Radio_TxEN</text>
<text x="54" y="56.3">V-BATTERY</text>
<text x="372.8" y="59.7">TFT_SCKL</text>
<text x="372.9" y="56.2">TFT_CS</text>
<text x="54" y="63.3">Radio_BUSY</text>
<text x="372.8" y="63.3">TFT_MOSI</text>
<text x="54" y="70.4">Radio_DI01</text>
<text x="54" y="66.8">Radio_RxEN</text>
<text x="372.7" y="66.8">ARM_2POS-SW</text>
<text x="372.8" y="70.3">BUZZER</text>
<text x="54" y="77.4">Radio_MOSI</text>
<text x="54" y="73.9">Radio_CS</text>
<text x="372.9" y="73.8">PWR_HOLD</text>
<text x="372.9" y="77.4">PWR_BTN</text>
<text x="54" y="81">Radio_SCKL</text>
<text x="372.9" y="80.9">FiveWaySW3</text>
<text x="54" y="88">RadioRESET</text>
<text x="54" y="84.5">Radio_MISO</text>
<text x="372.9" y="84.4">FiveWaySW2</text>
<text x="372.9" y="88">FiveWaySW1</text>
<text x="92.4" y="105.6">3V3_OUT</text>
<text x="226.6" y="105.6">3V3_OUT</text>
<text x="299.2" y="111">right_3POS-SW_H</text>
<text x="365.8" y="110.9">left_3POS-SW_H</text>
<text x="117.5" y="121.5">ADC1-CH3_ROLL</text>
<text x="215.8" y="121.5">ADC1-CH1_YAW</text>
<text x="117.5" y="130.4">ADC1-CH4_PITCH</text>
<text x="215.9" y="130.3">ADC1-CH0_THRTTL</text>
<text x="299.2" y="132.1">right_3POS-SW_L</text>
<text x="365.8" y="132">left_3POS-SW_L</text>
<text x="295.6" y="148">right_2POS-SW</text>
<text x="369.2" y="147.9">ARM_2POS-SWGND</text>
<text x="103.2" y="156.4">3V3_OUT</text>
<text x="165.9" y="167.2">RadioRESET</text>
<text x="165.4" y="170.7">Radio_BUSY</text>
<text x="167.7" y="174.2">Radio_DI01</text>
<text x="308" y="178">BTN_R</text>
<text x="358.8" y="177.5">BTN_L</text>
<text x="186.3" y="185">Radio_CS</text>
<text x="186.3" y="188.6">Radio_SCKL</text>
<text x="186.3" y="195.6">Radio_MISO</text>
<text x="186.3" y="192.1">Radio_MOSI</text>
<text x="265.3" y="195.1">Radio_RxEN</text>
<text x="265.3" y="198.9">Radio_TxEN</text>
<text x="85.4" y="215">V-BATTERY</text>
<text x="339.7" y="220.3">TFT_DC</text>
<text x="339.7" y="216.8">TFT_RST</text>
<text x="339.7" y="227.4">TFT_SCKL</text>
<text x="339.7" y="223.9">TFT_MOSI</text>
<text x="182.4" y="230.8">FiveWaySW3</text>
<text x="261" y="230.8">TFT_BL</text>
<text x="182.4" y="239.6">FiveWaySW2</text>
<text x="339.7" y="238">TFT_CS</text>
<text x="85.4" y="241.4">PWR_BTN</text>
<text x="85.4" y="246.7">PWR_HOLD</text>
<text x="182.4" y="248.5">FiveWaySW1</text>
<text x="224.6" y="259">BUZZER</text>
</g>
<g font-size="3.9" fill="#800">
<text x="250.5" y="260.7">TITLE:</text>
<text x="379.1" y="265.4">REV:</text>
<text x="287.4" y="274.9">Company:</text>
<text x="378.7" y="275.5">Sheet: 1/1</text>
<text x="287.4" y="282.6">Date:</text>
<text x="336.4" y="282.7">Drawn By: klementjev</text>
</g>
<g font-size="3.2" fill="#800">
<text x="41.6" y="6.5">1</text>
<text x="110.8" y="6.5">2</text>
<text x="179.9" y="6.5">3</text>
<text x="249.1" y="6.5">4</text>
<text x="318.2" y="6.5">5</text>
<text x="4.1" y="41.6">A</text>
<text x="405.9" y="41.6">A</text>
<text x="4.1" y="110.8">B</text>
<text x="405.9" y="110.8">B</text>
<text x="4.1" y="179.9">C</text>
<text x="405.9" y="179.9">C</text>
<text x="4.1" y="249.1">D</text>
<text x="405.9" y="249.1">D</text>
<text x="41.6" y="287.3">1</text>
<text x="110.8" y="287.3">2</text>
<text x="179.9" y="287.3">3</text>
<text x="249.1" y="287.3">4</text>
<text x="318.2" y="287.3">5</text>
</g>
<g font-size="3.2" fill="#000080">
<text x="211.3" y="11.8">U1</text>
<text x="211.3" y="15.2">ESP32-S3-DEVKITC-1-N8</text>
<text x="220.1" y="20.2">E28-2G4M27S</text>
<text x="144.3" y="101.9">U5</text>
<text x="184.9" y="101.9">U6</text>
<text x="313.3" y="101.8">U4</text>
<text x="351.7" y="101.8">U3</text>
<text x="134.1" y="105.3">Gimbal Hall right</text>
<text x="175.7" y="105.3">Gimbal Hall left</text>
<text x="313.3" y="105.1">SMTS-103</text>
<text x="351.7" y="105.1">SMTS-103</text>
<text x="54" y="131.8">U2</text>
<text x="54" y="135.1">DC-DC-5V</text>
<text x="309.7" y="137.3">SMTS-102-R</text>
<text x="355.3" y="137.3">SMTS-102-R</text>
<text x="130.2" y="147.9">D2</text>
<text x="326.1" y="147.9">S2</text>
<text x="338.9" y="147.9">S1</text>
<text x="113.7" y="151.4">LMBR120FT1G</text>
<text x="206.7" y="154.7">LoRa1280F27-TCXO</text>
<text x="220.1" y="151.2">U7</text>
<text x="7.9" y="156.6">JST-PH_2-PIN_HEADER</text>
<text x="105.1" y="161.9">LDO1</text>
<text x="264.7" y="160.2">CON-SMA-EDGE-S-ND</text>
<text x="282.8" y="156.6">SMA</text>
<text x="327.4" y="158.4">3_PINS_BTN</text>
<text x="337.6" y="158.4">3_PINS_BTN</text>
<text x="24.2" y="163.7">BAT2</text>
<text x="53.3" y="167.3">Q2</text>
<text x="100" y="165.4">TPS7333QD</text>
<text x="57.9" y="170.8">IRLML6402</text>
<text x="321.3" y="170.8">S4</text>
<text x="345.5" y="170.8">S3</text>
<text x="33.2" y="183.1">R3</text>
<text x="74.8" y="184.9">R2</text>
<text x="29.9" y="186.6">100k</text>
<text x="74.8" y="188">250k</text>
<text x="366.6" y="190.2">ST7735</text>
<text x="363.7" y="193.8">ST7735 1.8</text>
<text x="61.5" y="202.2">22uF</text>
<text x="61.5" y="198.9">C2</text>
<text x="97.3" y="202.5">0.1u</text>
<text x="98.4" y="198.9">C1</text>
<text x="128.5" y="202.2">10uF</text>
<text x="128.5" y="198.9">C3</text>
<text x="70.2" y="209.6">R1</text>
<text x="24.2" y="214.8">BAT1</text>
<text x="68.7" y="213.2">100k</text>
<text x="282.7" y="211.4">R12</text>
<text x="283.9" y="214.9">22</text>
<text x="7.9" y="221.9">JST-PH_2-PIN_HEADER</text>
<text x="89.4" y="220.1">LED1</text>
<text x="110.1" y="220.2">R9</text>
<text x="127.7" y="220.2">R5</text>
<text x="143.6" y="220.2">R6</text>
<text x="159.5" y="220.2">R7</text>
<text x="175.3" y="220.2">R8</text>
<text x="205.4" y="220.2">BUZZ</text>
<text x="281.8" y="222">Q3</text>
<text x="88" y="223.6">LED-RED</text>
<text x="110.1" y="223.4">2.5k</text>
<text x="127.7" y="223.3">10k</text>
<text x="143.6" y="223.3">10k</text>
<text x="159.5" y="223.3">10k</text>
<text x="175.3" y="223.3">10k</text>
<text x="268.4" y="225.5">IRLML2402</text>
<text x="119.6" y="236.1">D3</text>
<text x="126.1" y="236.1">LMBR120FT1G</text>
<text x="284.7" y="237.8">R4</text>
<text x="310.4" y="237.8">C5</text>
<text x="119.6" y="243">D4</text>
<text x="126.1" y="243">LMBR120FT1G</text>
<text x="284.7" y="240.9">100k</text>
<text x="310.4" y="241.1">0.1u</text>
<text x="27.9" y="246.6">D1</text>
<text x="34.9" y="246.6">BAT54CG-AE3-R</text>
<text x="81.8" y="251.8">R11</text>
<text x="56.2" y="256.5">Q1</text>
<text x="81.8" y="255.1">2.5k</text>
<text x="206.1" y="256.5">Q4</text>
<text x="13.1" y="262.4">PWR_BTN</text>
<text x="56.4" y="259.8">IRLML2402</text>
<text x="158.9" y="262.4">RIGHT</text>
<text x="206.4" y="259.8">IRLML2402</text>
<text x="69.5" y="269.2">100k</text>
<text x="69.5" y="266.1">R10</text>
<text x="94.9" y="269.3">LED_BLUE</text>
<text x="94.9" y="265.9">LED2</text>
<text x="219.4" y="269.2">100k</text>
<text x="219.4" y="266.1">R13</text>
<text x="121.2" y="276.6">LEFT</text>
<text x="138.8" y="276.6">UP</text>
<text x="151.8" y="276.6">DOWN</text>
</g>
<g font-size="3.2" fill="#00f">
<text x="65.1" y="19.4">1</text>
<text x="65.1" y="22.9">2</text>
<text x="66.6" y="21.2">3V3</text>
<text x="360.3" y="21.2">G</text>
<text x="361.8" y="22.9">43</text>
<text x="361.8" y="19.4">44</text>
<text x="65.1" y="26.5">3</text>
<text x="65.1" y="30">4</text>
<text x="66.6" y="24.7">3V3</text>
<text x="66.6" y="28.2">RST</text>
<text x="202.8" y="28.2">2</text>
<text x="202.8" y="24.7">1</text>
<text x="205.3" y="29.6">GND</text>
<text x="205.3" y="26.1">VCC</text>
<text x="239.2" y="26.1">GND</text>
<text x="239.2" y="29.6">DIO3</text>
<text x="241.7" y="24.7">16</text>
<text x="241.7" y="28.2">15</text>
<text x="360.3" y="28.2">RX</text>
<text x="360.3" y="24.7">TX</text>
<text x="361.8" y="30">41</text>
<text x="361.8" y="26.5">42</text>
<text x="65.1" y="33.5">5</text>
<text x="66.6" y="31.8">RTC_GPIO4, GPIO4, TOUCH4, ADC1_CH3</text>
<text x="66.6" y="35.3">RTC_GPIO5, GPIO5, TOUCH5, ADC1_CH4</text>
<text x="202.8" y="35.3">4</text>
<text x="202.8" y="31.8">3</text>
<text x="205.3" y="33.2">MISO_TX</text>
<text x="239.2" y="33.2">DIO2</text>
<text x="241.7" y="31.8">14</text>
<text x="241.7" y="35.3">13</text>
<text x="360.3" y="35.3">RTC_GPIO2, GPIO2, TOUCH2, AD</text>
<text x="360.3" y="31.8">RTC_GPIO1, GPIO1, TOUCH1, AD</text>
<text x="361.8" y="33.5">40</text>
<text x="65.1" y="37">6</text>
<text x="65.1" y="40.6">7</text>
<text x="66.6" y="38.8">RTC_GPIO6, GPIO6, TOUCH6, ADC1_CH5</text>
<text x="202.8" y="38.8">5</text>
<text x="205.3" y="40.2">SCK_RTSN</text>
<text x="205.3" y="36.7">MOSI_RX</text>
<text x="239.2" y="36.7">DIO1</text>
<text x="239.2" y="40.2">BUSY</text>
<text x="241.7" y="38.8">12</text>
<text x="360.3" y="38.8">MTMS, GPIO42</text>
<text x="361.8" y="40.6">38</text>
<text x="361.8" y="37">39</text>
<text x="65.1" y="44.1">8</text>
<text x="65.1" y="47.6">9</text>
<text x="66.6" y="42.3">RTC_GPIO7, GPIO7, TOUCH7, ADC1_CH6</text>
<text x="66.6" y="45.9">RTC_GPIO15, GPIO15, U0RTS, ADC2_CH4, XTAL_32K_P</text>
<text x="202.8" y="45.9">7</text>
<text x="202.8" y="42.3">6</text>
<text x="205.3" y="47.3">GND</text>
<text x="205.3" y="43.7">NSS_CTS</text>
<text x="239.2" y="43.7">NRESET</text>
<text x="239.2" y="47.3">GND</text>
<text x="241.7" y="42.3">11</text>
<text x="241.7" y="45.9">10</text>
<text x="360.3" y="45.9">MTDO, GPIO40, CLK_OUT2</text>
<text x="360.3" y="42.3">MTDI, GPIO41, CLK_OUT1</text>
<text x="361.8" y="47.6">36</text>
<text x="361.8" y="44.1">37</text>
<text x="65.1" y="51.2">10</text>
<text x="66.6" y="49.4">RTC_GPIO16, GPIO16, U0CTS, ADC2_CH5, XTAL_32K_N</text>
<text x="66.6" y="52.9">RTC_GPIO17, GPIO17, U1TXD, ADC2_CH6</text>
<text x="202.8" y="49.4">8</text>
<text x="205.3" y="50.8">RX_EN</text>
<text x="239.2" y="50.8">TX_EN</text>
<text x="241.7" y="49.4">9</text>
<text x="360.3" y="52.9">GPIO38, FSPIWP, SUBSPIWP, RG</text>
<text x="360.3" y="49.4">MTCK, GPIO39, CLK_OUT3, SUBS</text>
<text x="361.8" y="51.2">35</text>
<text x="65.1" y="54.7">11</text>
<text x="65.1" y="58.2">12</text>
<text x="66.6" y="56.4">RTC_GPIO18, GPIO18, U1RXD, ADC2_CH7, CLK_OUT3</text>
<text x="66.6" y="60">RTC_GPIO8, GPIO8, TOUCH8, ADC1_CH7, SUBSPICS1</text>
<text x="360.3" y="60">SPIIO7, GPIO36, FSPICLK, SUBSP</text>
<text x="360.3" y="56.4">SPIDQS, GPIO37, FSPIQ, SUBSPI</text>
<text x="361.8" y="58.2">33</text>
<text x="361.8" y="54.7">34</text>
<text x="65.1" y="61.7">13</text>
<text x="65.1" y="65.3">14</text>
<text x="66.6" y="63.5">RTC_GPIO3, GPIO3, TOUCH3, ADC1_CH2</text>
<text x="360.3" y="63.5">SPIIO6, GPIO35, FSPID, SUBSPID</text>
<text x="361.8" y="65.3">31</text>
<text x="361.8" y="61.7">32</text>
<text x="65.1" y="68.8">15</text>
<text x="66.6" y="67">GPIO46</text>
<text x="66.6" y="70.6">RTC_GPIO9, GPIO9, TOUCH9, ADC1_CH8, FSPIHD, SUBSPIHD</text>
<text x="360.3" y="70.6">GPIO45</text>
<text x="360.3" y="67">RTC_GPIO0, GPIO0</text>
<text x="361.8" y="68.8">30</text>
<text x="65.1" y="72.3">16</text>
<text x="65.1" y="75.8">17</text>
<text x="66.6" y="74.1">RTC_GPIO10, GPIO10, TOUCH10, ADC1_CH9, FSPICS0, FSPIIO4, SUBSPICS0</text>
<text x="66.6" y="77.6">RTC_GPIO11, GPIO11, TOUCH11, ADC2_CH0, FSPID, FSPIIO5, SUBSPID</text>
<text x="360.3" y="77.6">GPIO47, SPICLK_P, SUBSPICLK_P</text>
<text x="360.3" y="74.1">GPIO48, SPICLK_N, SUBSPICLK_N</text>
<text x="361.8" y="75.8">28</text>
<text x="361.8" y="72.3">29</text>
<text x="65.1" y="79.4">18</text>
<text x="65.1" y="82.9">19</text>
<text x="66.6" y="81.1">RTC_GPIO12, GPIO12, TOUCH12, ADC2_CH1, FSPICLK, FSPIIO6, SUBSPICLK</text>
<text x="360.3" y="81.1">RTC_GPIO21, GPIO21</text>
<text x="361.8" y="82.9">26</text>
<text x="361.8" y="79.4">27</text>
<text x="65.1" y="86.4">20</text>
<text x="65.1" y="90">21</text>
<text x="66.6" y="84.7">RTC_GPIO13, GPIO13, TOUCH13, ADC2_CH2, FSPIQ, FSPIIO7, SUBSPIQ</text>
<text x="66.6" y="88.2">RTC_GPIO14, GPIO14, TOUCH14, ADC2_CH3, FSPIWP, FSPIDQS, SUBSPIWP</text>
<text x="360.3" y="88.2">RTC_GPIO19, GPIO19, U1RTS, AD</text>
<text x="360.3" y="84.7">RTC_GPIO20, GPIO20, U1CTS, AD</text>
<text x="361.8" y="90">24</text>
<text x="361.8" y="86.4">25</text>
<text x="65.1" y="93.5">22</text>
<text x="66.6" y="91.7">5V</text>
<text x="66.6" y="95.2">G</text>
<text x="360.3" y="95.2">G</text>
<text x="360.3" y="91.7">G</text>
<text x="361.8" y="93.5">23</text>
<text x="310.4" y="109.4">1</text>
<text x="314.7" y="112.5">1</text>
<text x="350.3" y="112.5">1</text>
<text x="354.5" y="109.4">1</text>
<text x="310.4" y="119.9">2</text>
<text x="314.7" y="119.6">2</text>
<text x="350.3" y="119.6">2</text>
<text x="354.5" y="119.9">2</text>
<text x="57.9" y="120.1" transform="rotate(-90 57.9 120.1)">1</text>
<text x="59.6" y="121.6" transform="rotate(-90 59.6 121.6)">OUT+</text>
<text x="61.4" y="120.1" transform="rotate(-90 61.4 120.1)">2</text>
<text x="63.1" y="121.6" transform="rotate(-90 63.1 121.6)">OUT-</text>
<text x="310.4" y="130.5">3</text>
<text x="314.7" y="130.2">3</text>
<text x="350.3" y="130.2">3</text>
<text x="354.5" y="130.5">3</text>
<text x="57.9" y="141.6" transform="rotate(-90 57.9 141.6)">4</text>
<text x="59.6" y="140.2" transform="rotate(-90 59.6 140.2)">IN+</text>
<text x="61.4" y="141.6" transform="rotate(-90 61.4 141.6)">3</text>
<text x="63.1" y="140.2" transform="rotate(-90 63.1 140.2)">IN-</text>
<text x="304.1" y="139">up</text>
<text x="360.9" y="139">up</text>
<text x="304.1" y="153.1">down</text>
<text x="360.9" y="153.1">down</text>
<text x="199.3" y="165.8">3</text>
<text x="199.3" y="162.3">2</text>
<text x="201.8" y="167.2">NRESET</text>
<text x="201.8" y="163.7">TCXOEN</text>
<text x="242.7" y="167.2">ANT</text>
<text x="245.2" y="165.8">17</text>
<text x="262.8" y="165.8">1</text>
<text x="321" y="162.3">1</text>
<text x="345.7" y="162.3">1</text>
<text x="96.8" y="172.9">2</text>
<text x="120.4" y="171.1">RESET#</text>
<text x="121.9" y="172.9">7</text>
<text x="121.9" y="169.3">8</text>
<text x="199.3" y="169.3">4</text>
<text x="199.3" y="172.9">5</text>
<text x="201.8" y="170.7">BUSY</text>
<text x="328.1" y="169.3">2</text>
<text x="338.7" y="169.3">2</text>
<text x="96.8" y="176.4">3</text>
<text x="96.8" y="179.9">4</text>
<text x="98.3" y="174.6">EN#</text>
<text x="98.3" y="178.2">IN</text>
<text x="120.4" y="178.2">OUT</text>
<text x="120.4" y="174.6">SENSE</text>
<text x="121.9" y="179.9">5</text>
<text x="121.9" y="176.4">6</text>
<text x="199.3" y="176.4">6</text>
<text x="199.3" y="179.9">7</text>
<text x="201.8" y="174.3">DIO1</text>
<text x="201.8" y="177.8">DIO2</text>
<text x="262.8" y="179.9">2</text>
<text x="321" y="179.9">3</text>
<text x="345.7" y="179.9">3</text>
<text x="98.3" y="181.7">IN</text>
<text x="120.4" y="181.7">OUT</text>
<text x="199.3" y="183.4">8</text>
<text x="201.8" y="181.3">DIO3</text>
<text x="201.8" y="184.9">NSS</text>
<text x="199.3" y="187">9</text>
<text x="199.3" y="190.5">10</text>
<text x="201.8" y="188.4">SCK</text>
<text x="201.8" y="191.9">MOSI</text>
<text x="199.3" y="194">11</text>
<text x="201.8" y="195.4">MISO</text>
<text x="242.7" y="195.4">RXEN</text>
<text x="245.2" y="197.6">13</text>
<text x="245.2" y="194">14</text>
<text x="352.8" y="197.6">1</text>
<text x="242.7" y="199">TXEN</text>
<text x="352.8" y="201.1">2</text>
<text x="355.2" y="199">NC</text>
<text x="355.2" y="202.5">GND</text>
<text x="352.8" y="204.6">3</text>
<text x="352.8" y="208.1">4</text>
<text x="355.2" y="206">LED-</text>
<text x="355.2" y="209.5">LED+</text>
<text x="352.8" y="211.7">5</text>
<text x="352.8" y="215.2">6</text>
<text x="355.2" y="213.1">GND</text>
<text x="212.7" y="218.4">+</text>
<text x="352.8" y="218.7">7</text>
<text x="355.2" y="216.6">RST</text>
<text x="355.2" y="220.1">A0</text>
<text x="352.8" y="222.2">8</text>
<text x="352.8" y="225.8">9</text>
<text x="355.2" y="223.7">SDA</text>
<text x="355.2" y="227.2">SCK</text>
<text x="352.8" y="229.3">10</text>
<text x="352.8" y="232.8">11</text>
<text x="355.2" y="230.7">VCC</text>
<text x="352.8" y="236.4">12</text>
<text x="352.8" y="239.9">13</text>
<text x="355.2" y="234.2">I0VCC</text>
<text x="355.2" y="237.8">CS</text>
<text x="352.8" y="243.4">14</text>
<text x="355.2" y="241.3">GND</text>
<text x="355.2" y="244.8">NC</text>
<text x="33.2" y="254.4" transform="rotate(-90 33.2 254.4)">1</text>
<text x="36.7" y="257.9" transform="rotate(-90 36.7 257.9)">3</text>
<text x="124.9" y="254.4" transform="rotate(-90 124.9 254.4)">1</text>
<text x="128.4" y="257.9" transform="rotate(-90 128.4 257.9)">3</text>
<text x="140.8" y="254.4" transform="rotate(-90 140.8 254.4)">1</text>
<text x="144.3" y="257.9" transform="rotate(-90 144.3 257.9)">3</text>
<text x="156.6" y="254.4" transform="rotate(-90 156.6 254.4)">1</text>
<text x="160.2" y="257.9" transform="rotate(-90 160.2 257.9)">3</text>
<text x="172.5" y="254.4" transform="rotate(-90 172.5 254.4)">1</text>
<text x="176" y="257.9" transform="rotate(-90 176 257.9)">3</text>
<text x="33.2" y="268.5" transform="rotate(-90 33.2 268.5)">2</text>
<text x="36.7" y="264.9" transform="rotate(-90 36.7 264.9)">4</text>
<text x="124.9" y="268.5" transform="rotate(-90 124.9 268.5)">2</text>
<text x="128.4" y="264.9" transform="rotate(-90 128.4 264.9)">4</text>
<text x="140.8" y="268.5" transform="rotate(-90 140.8 268.5)">2</text>
<text x="144.3" y="264.9" transform="rotate(-90 144.3 264.9)">4</text>
<text x="156.6" y="268.5" transform="rotate(-90 156.6 268.5)">2</text>
<text x="160.2" y="264.9" transform="rotate(-90 160.2 264.9)">4</text>
<text x="172.5" y="268.5" transform="rotate(-90 172.5 268.5)">2</text>
<text x="176" y="264.9" transform="rotate(-90 176 264.9)">4</text>
</g>
<g font-size="3.2" fill="#f00">
<text x="199.3" y="158.7">1</text>
<text x="201.8" y="160.2">VCC</text>
</g>
<g font-size="3.2">
<text x="242.7" y="160.2">GND</text>
<text x="245.2" y="158.7">18</text>
<text x="96.8" y="169.3">1</text>
<text x="98.3" y="171.1">GND</text>
<text x="242.7" y="191.9">GND</text>
<text x="242.7" y="188.4">GND</text>
<text x="245.2" y="190.5">15</text>
<text x="245.2" y="187">16</text>
<text x="199.3" y="197.6">12</text>
<text x="201.8" y="199">GND</text>
</g>
<g font-size="3.2" fill="#8d2323">
<text x="16.9" y="163.3" transform="rotate(-90 16.9 163.3)">1</text>
<text x="20.5" y="163.3" transform="rotate(-90 20.5 163.3)">2</text>
<text x="16.9" y="213.1" transform="rotate(-90 16.9 213.1)">2</text>
<text x="20.5" y="213.1" transform="rotate(-90 20.5 213.1)">1</text>
</g>
<g font-size="1.4" fill="#238d23">
<text x="46.9" y="176" transform="rotate(-90 46.9 176)">S</text>
<text x="54.7" y="176" transform="rotate(-90 54.7 176)">D</text>
<text x="51.5" y="182" transform="rotate(-90 51.5 182)">G</text>
<text x="291" y="222.6">D</text>
<text x="284.3" y="229">G</text>
<text x="291" y="232.1">S</text>
<text x="60" y="250.8">D</text>
<text x="209.9" y="250.8">D</text>
<text x="66.7" y="257.2">G</text>
<text x="216.6" y="257.2">G</text>
<text x="60" y="260.3">S</text>
<text x="209.9" y="260.3">S</text>
</g>
</svg>
